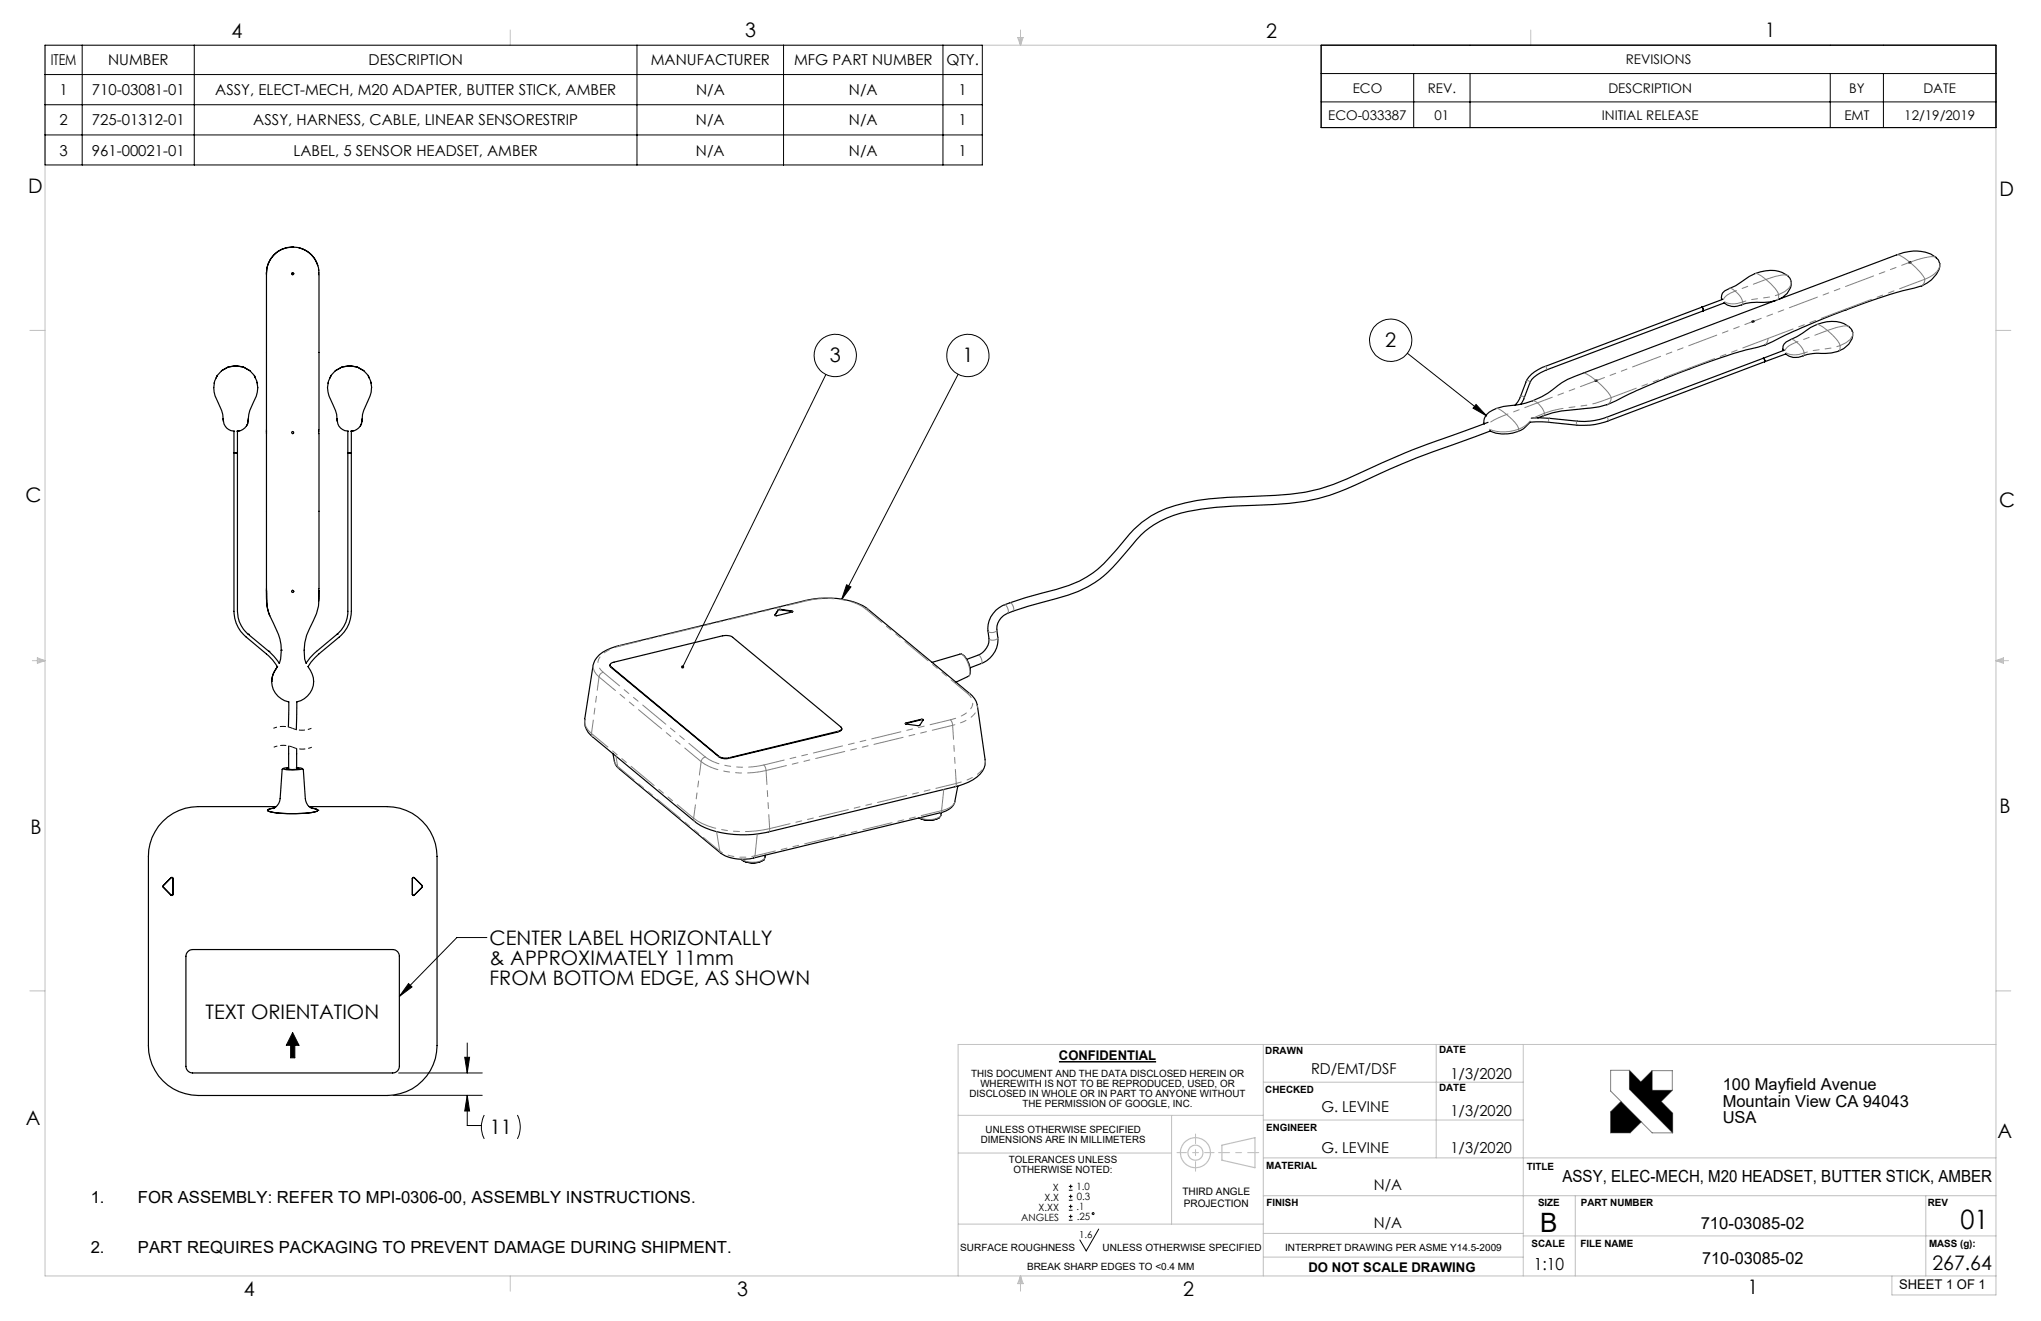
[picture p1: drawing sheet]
<svg xmlns="http://www.w3.org/2000/svg" width="432mm" height="279mm" viewBox="0 0 432 279" stroke-linecap="round" stroke-linejoin="round" font-family="sans-serif">
<g fill="none" stroke="#c0c0c0" stroke-width=".25">
<path d="M258.5 242.2l7-1.6v6.4l-7-1.6z"/>
<circle cx="252.9" cy="243.8" r="1.59"/>
<circle cx="252.9" cy="243.8" r="3.2"/>
</g>
<path d="M342.9 233l-2.2 2.2v4.4h4.2l2.3-2.3M344.7 226.4h-4v4.4l8.8 8.8h4.4M344.7 226.4v4l9.2 9.2M344.7 226.4l2.4 2.4 2.4-2.4M349.5 226.4h4.3v4.2M349.5 226.4v4.2h4.3M353.8 230.6l-2.4 2.4 2.5 2.4v4.2" fill="none" stroke="#808080" stroke-width=".21"/>
<path d="M257.8 243.8h8.5" fill="none" stroke="#c0c0c0" stroke-width=".21" stroke-dasharray="15.2 1.3 1.3 1.3" stroke-dashoffset="12.9"/>
<path d="M252.9 239.9v7.8M249 243.8h7.9" fill="none" stroke="#c0c0c0" stroke-width=".21" stroke-dasharray="15.2 1.3 1.3 1.3" stroke-dashoffset="13.2"/>
<g fill="none" stroke="#c0c0c0" stroke-width=".21">
<path d="M107.9 6.3v3.3M215.3 7.9h1.2l-.6 1.7zM215.6 7.9l.3 1.7M215.9 6.3v3.3M216.2 7.9l-.3 1.7M323.9 6.3v3.3M6.3 69.9h3.2M422.3 69.9h3.1M6.8 139.7h2.7M7.9 139.1l1.6 .6-1.6 .6zM7.9 139.4l1.6 .3M9.5 139.7l-1.6 .3"/>
<path d="M422.3 139.7h2.6M422.3 139.7l1.6 .3M422.3 139.7l1.6-.6v1.2zM423.9 139.4l-1.6 .3M6.3 209.6h3.2M422.3 209.6h3.1M202.7 235.9h64.6M247.9 235.9v23M267.3 236.9h55M267.3 228.9h55M267.3 220.9v49M303.8 220.9v24"/>
<path d="M322.3 220.9v49M422.3 220.9h-219.6v49M202.7 243.9h45.2M202.7 258.9h64.6M267.3 252.9h155M267.3 244.9h155M333.3 252.9v17M407.4 252.9v17M107.9 269.9v3.2M215.9 269.9v3.2M215.9 269.9l.6 1.6h-1.2zM215.9 269.9l-.3 1.6"/>
<path d="M215.9 269.9l.3 1.6M267.3 260.9h55M267.3 265.9h55M322.3 261.4h100M400.3 269.9v4h22v-264.3h-412.8v260.3h412.8"/>
</g>
<g fill="#000">
<path d="M61.9 218.4l1.4 2.7h-.9v2.6h-.9v-2.6h-.9z" fill-rule="evenodd"/>
<path d="M340.7 235.2v4.4h4.2l2.3-2.3-4.3-4.3zM344.7 226.4v4l9.2 9.2v-4.2l-2.5-2.4 2.4-2.4h-4.3v-4.2l-2.4 2.4z" fill-rule="evenodd"/>
</g>
<g fill="none" stroke="#000" stroke-width=".21">
<path d="M9.5 9.6h198.3v25.3h-198.3zM9.5 15.8h198.3M17.4 9.6v25.3M41.1 9.6v25.3M134.8 9.6v25.3M165.8 9.6v25.3M199.5 9.6v25.3M279.5 9.6h142.8v17.4h-142.8zM279.5 15.6h142.8M299.1 15.6v11.4M311 15.6v11.4M387.2 15.6v11.4"/>
<path d="M398.5 15.6v11.4M9.5 22.2h198.3M9.5 28.5h198.3M279.5 21.6h142.8M174.7 79.2l-30.3 61.9M202.7 79.2l-24.7 47.6M297.7 74.7l16.8 13.3M312.3 85.5l2.2 2.5-2.9-1.7zM179.1 123.7l.9 .4-2 2.7zM103 198.3h-6.3l-12.2 12.4M61.9 218.4l1.4 2.7h-.9v2.6h-.9v-2.6h-.9zM86.4 208l.8 .7-2.7 2z"/>
<path d="M83.2 231.7h18.8M84.3 226.9h17.7M98.3 223.6h1l-.5 3.3zM98.8 231.7l.5 3.3h-1zM98.8 231.7v6.4h3M98.8 220.6v6.3M102.4 235.8a5.6 5.6 0 0 0 0 5.1M109.5 235.8a5.6 5.6 0 0 1 0 5.1M226.1 251.7h.8M226.1 250.9h.8M226.1 253.9h.8M226.1 253h.8"/>
<path d="M226.1 256h.8M226.1 255.2h.8M226.1 258.1h.8M226.1 257.3h.8M226.5 250.5v.9M226.5 252.7v.8M226.5 254.8v.8M226.5 256.9v.8M232.4 260l-2.6 4.6-1.3-2.3"/>
<circle cx="176.7" cy="75.2" r="4.5"/>
<circle cx="204.8" cy="75.2" r="4.5"/>
<circle cx="294.2" cy="72" r="4.5"/>
<circle cx="231.3" cy="256.7" r=".19"/>
</g>
<path d="M224 224.6h20.6" fill="none" stroke="#000" stroke-width=".32"/>
<path d="M61.9 154a5.2 5.2 0 0 0-4.1 0M61.9 158a5.2 5.2 0 0 0-4 0M65.9 154a5.2 5.2 0 0 1-4 0M66 158a5.2 5.2 0 0 1-4.1 0" fill="none" stroke="#000" stroke-width=".21" stroke-dasharray="1.3 .6" stroke-dashoffset=".5" stroke-linecap="butt"/>
<g fill="#000">
<path d="M179.1 123.7l.9 .4-2 2.7zM312.3 85.5l2.2 2.5-2.9-1.7zM144.2 140.8a.33 .33 0 0 0 .1 .6l.1-.3-.1 .3a.33 .33 0 0 0 .4-.4 .33 .33 0 0 0-.5-.2zM86.4 208l.8 .7-2.7 2z"/>
<path d="M98.3 223.6h1l-.5 3.3zM98.8 231.7l.5 3.3h-1z"/>
</g>
<g fill="none" stroke="#000" stroke-width=".25">
<path d="M61.9 57.7v.2M61.9 52.2a5.5 5.5 0 0 0-5.5 5.5v67.2M61.9 52.2a5.5 5.5 0 0 1 5.6 5.5M61.9 52.2a5.5 5.5 0 0 0-5.5 5.5M61.9 52.2h.1M63.3 52.4a5.4 5.4 0 0 1 3.9 3.8M67.4 56.9l.1 .3M67.5 57.7v.4M67.5 58.1v32.8M378.8 59.3a3.1 3.1 0 0 0-2.5-1.9 9.3 9.3 0 0 0-7.9 2.3l-1.2 .7-2.3 1.1-.5 .5-.2 1M378.9 59.4a3.6 3.6 0 0 1-2.6 3.9M403.9 55.4h.3l.1 .1-.4 .1z"/>
<path d="M409.5 54.4a8 8 0 0 0-6.7-1l-67.8 25.5a21.5 21.5 0 0 0-7.5 4.2 18.3 18.3 0 0 1-9.4 2.9 6.6 6.6 0 0 0-3.7 1.8 2.13 2.13 0 0 0-.4 1.9M409.5 54.4a2.34 2.34 0 0 1 .2 3.6l-1.1 1.2-2.1 1.3M409.5 54.4l.1 .1M45.9 79.5l-.2 .4M49.9 77.4a4.6 4.6 0 0 1 4.3 6.4l-1.4 3-.3 1.8M49.9 77.4l1.6 .2 1.4 .9M49.9 77.4l-1.6 .2-1.5 .9M49.9 77.4a4.7 4.7 0 0 0-4.4 6.3l1.4 3.1 .3 1.8M53.8 79.5l.2 .4M70 79.5l-.2 .4M74 77.4l1.6 .2 1.4 .9M74 77.4l-1.6 .2-1.5 .9"/>
<path d="M74 77.4a4.6 4.6 0 0 0-4.4 6.3l1.4 3.1 .3 1.8M74 77.4a4.6 4.6 0 0 1 4.6 4.6M77.9 79.5l.2 .4M357.5 78l-11.2 4.6-6.3 3M360 65l-33.6 12.7a6.1 6.1 0 0 0-3.5 3.1l-1.4 3.5-1 1.4M360 65l.3 .3v.5M360 65a.59 .59 0 0 1 .3 .8M360.3 65.8l-33.6 12.7a5.1 5.1 0 0 0-3.1 2.5l-1.2 3.5-.7 1M364.2 63l.1 .4M364.2 63.2l.1 .2M364.5 63.3l-4.5 1.7M364.7 64.1h.1"/>
<path d="M364.8 64.1a3.4 3.4 0 0 0 3.7 .4M364.8 64.1l-4.5 1.7M370.6 68l.5-.1-.2 .2zM373 75.8l-34.6 12.9a14.1 14.1 0 0 1-4.7 .4l-5.9-.6-3.8-.1M373 75.8h.1a.59 .59 0 0 1 .2 .8M373 75.8l.3 .4v.3M373.3 76.5l-33.7 12.8a15 15 0 0 1-6 .6l-6.1-.6h-3.8a7 7 0 0 1-8.5 1.8M373.5 73l-7 1.9-9.3 3.2M375.6 63.6a14.4 14.4 0 0 1-4.3 .4l-1.9 .2-.9 .3M377.3 74v.2M377.5 74l-4.5 1.8M377.8 74.8l.1 .1z"/>
<path d="M377.8 74.9l-4.5 1.6M377.9 74.9a3.4 3.4 0 0 0 3.7 .3M390.6 65.5l-9.4 3.8-8 3.8M391.9 70.2a3.3 3.3 0 0 1-1.8 3.5l-1.1 .6a12.9 12.9 0 0 1-4.8 .4l-1.8 .3-.9 .2M391.9 70.2v-.1a4.9 4.9 0 0 0-5.4-2 10.4 10.4 0 0 0-5.1 2.3l-3.5 1.9a1.39 1.39 0 0 0-.6 1.9M406.6 60.4l-6.9 1.9-9.3 3.3M45.4 80.9l-.1 .2M47.2 88.6a2.42 2.42 0 0 0 2.4 2.6M47.2 88.6v.5M49.5 91.2v38.1a7.1 7.1 0 0 0 2.6 5.4l4.3 3.6a9 9 0 0 1 2.3 2.7 5.1 5.1 0 0 0-1.2 3.1M49.5 95.7h.7zM50.2 91.2v38.1a6.3 6.3 0 0 0 2.3 4.9"/>
<path d="M50.7 91.1l-.5 .1M52.5 88.6a2.42 2.42 0 0 1-2.4 2.6M52.5 88.6l-.1 1-.3 .5M54.4 80.9l.1 .2M67.5 90.9v.8M67.5 91.7v32.8M69.5 80.9l-.1 .2M71.3 88.6a2.42 2.42 0 0 0 2.4 2.6M71.3 88.6v.5M73.6 91.2v38.1a6.1 6.1 0 0 1-2.3 4.9M73.6 95.7h.7zM74.3 91.2v38.1a7 7 0 0 1-2.5 5.4l-4.3 3.6a8.5 8.5 0 0 0-2.3 2.7 4.5 4.5 0 0 1-2.4 7.4l-.1 5.9"/>
<path d="M74.8 91.1l-.5 .1M76.6 89.1l-.4 1M76.6 88.6a2.42 2.42 0 0 1-2.4 2.6M76.6 88.6v.5M78.5 80.9v.2M78.6 82l-.3 1.8-1.4 3-.3 1.8M314.8 89.3l-2.2 .9a227.8 227.8 0 0 0-27.7 11.1 37.8 37.8 0 0 1-15.1 3.5l-3.2 .1a88.9 88.9 0 0 0-15.8 1.5 21 21 0 0 0-13.6 8.7 26.5 26.5 0 0 1-8.8 7.8l-2.3 .9-2.7 .9a83.8 83.8 0 0 0-11.3 3.4 5.7 5.7 0 0 0-2.9 7 3.7 3.7 0 0 1-2.3 3.5l-2.4 .9M315.3 91.2l-3.3 1.2a220.5 220.5 0 0 0-27.3 11.1 40.5 40.5 0 0 1-15.3 3.2 115.4 115.4 0 0 0-18.2 1.5 19.4 19.4 0 0 0-12.5 8.1 27.6 27.6 0 0 1-8.5 7.8 39.6 39.6 0 0 1-9.6 3.3 30.6 30.6 0 0 0-8.3 2.8 4 4 0 0 0-1.2 4.6 5.4 5.4 0 0 1-3.5 5.5l-2.4 1M326.5 87.9l-1.1 .5M340.1 85.5a33.5 33.5 0 0 1-7.3 1.2 19.8 19.8 0 0 0-6.3 1.2M52.5 134.2h.1M52.5 134.2l4.4 3.6"/>
<path d="M56.4 124.9a10.7 10.7 0 0 0 .7 5.3M56.4 124.9v2.2M56.4 125a10.9 10.9 0 0 0 1.5 6.8 12.3 12.3 0 0 1 1.6 5.7M56.9 137.8l1.1 1 1.1 1.5M56.9 137.8h.1M59.5 137.5h.1M59.5 137.5l-.1 1.9-.3 .9M67.5 124.5l-.1 2.6M67.5 124.9a12 12 0 0 1-2 7.9 9.6 9.6 0 0 0-.7 7.5l1.7-2.1 4.8-4M71.3 134.2h.1M164.6 129l.5-.1 2.6 .4-3.4 .9h-.4zM167.7 129.4l-2.9-.4-.9 1.2"/>
<path d="M203.1 138.4a1.55 1.55 0 0 1 1.5 1.2 3.6 3.6 0 0 1 .4 3.3l-.1 .1M203.1 138.4l-5.9 1.7M57.5 144.1a4.5 4.5 0 0 0 3.6 4.3l-.1 5.4M57.5 144.1h.1M58.7 140.9a5.2 5.2 0 0 0-1.2 3.2M59.1 140.2v.1M61.1 157.8v4.9M62.8 158.3v4.4M125.5 140.7l-1.8 11.5M125.5 140.7a4.6 4.6 0 0 1 2.9-3.2l2-.8 40.1-9.7a17.8 17.8 0 0 1 12.8 1.6l22 18.2a4 4 0 0 1 1.5 2.4M129 140.7l.3 .4 22.8 19a2.7 2.7 0 0 0 2.2 .3l22.9-5.6 .7-.3 .2-.4M129.2 140.3l.7-.2 23-5.6a2.9 2.9 0 0 1 2.1 .3l22.9 18.9 .2 .5-.6 .4-23.2 5.7a2.7 2.7 0 0 1-2.2-.3l-23-19.1-.1-.3z"/>
<path d="M129.7 159.4l.3 1.7M191.5 153l3.5-.9 .3 .1-.7 1.2-.2 .1-2.8-.4zM195.3 152.3l-.2-.1-3.6 .9M204.9 143.1l-2.7 1.2M206.8 149.2l1.6 11.5a4.2 4.2 0 0 1-2.6 4.3l-3.1 1.3-40.1 9.7a22.1 22.1 0 0 1-14.4-1.4l-1.2-.9-21.7-17.9a4 4 0 0 1-1.6-3.7M56.6 171.4h.1M58 170.9l-1.4 .4a3.4 3.4 0 0 0 2.5 .7 25 25 0 0 0 8-.5l.1-.1a1.34 1.34 0 0 0-1.3-.5l1 .2 .3 .3a8.1 8.1 0 0 1-4.4 .7 18.3 18.3 0 0 1-6.1-.6l-.1-.1 .3-.3 1.1-.2M58.4 170.6h-16.5a10.5 10.5 0 0 0-10.5 10.6v40a10.5 10.5 0 0 0 10.5 10.5h40a10.6 10.6 0 0 0 10.6-10.5v-40a10.6 10.6 0 0 0-10.6-10.6h-16.5M59.9 162.6a9.4 9.4 0 0 0 4 0M61.1 162.3l-1 .2-.4 .3-.4 6.1a2.69 2.69 0 0 1-1.5 2.1M61.1 162.5l-.5 .1a4.6 4.6 0 0 0 2.7 0l-.5-.1M62.7 162.3l1.1 .2 .4 .3 .4 6.1a2.51 2.51 0 0 0 1.4 2.1"/>
<path d="M67.2 171.4h.1M130 161.1l.2 .6 .7 .8 21.6 17.9a8.8 8.8 0 0 0 7 1.1l39.4-9.6a3.7 3.7 0 0 0 3.1-2.4l.6-3.2M198.7 173a4.5 4.5 0 0 1-4.2 0M198.7 172.9v.1M199 172.5a2.84 2.84 0 0 1-2.7 1l-1.3-.3-.5-.2M199.1 171.9v.6M36.2 185.6h.2l.2 .1v3.5l-.2 .2-1.9-1.8v-.2zM87.3 185.7l.3-.1 1.8 1.8-.1 .2-1.8 1.8-.3-.2zM156.9 181.8l.1 .1M157.1 182a4.5 4.5 0 0 0 4.3 0M157.1 181.9v.1M161.4 182h.1"/>
<path d="M161.7 181.6a3.8 3.8 0 0 1-4.5 .4l-.2-.1M161.9 180.9l-.1 .6M39.8 201.3l.4-.4 .5-.1h42.4a1.39 1.39 0 0 1 1.4 1.4v23.3a1.39 1.39 0 0 1-1.4 1.4h-42.4a1.45 1.45 0 0 1-1.4-1.4v-23.3l.1-.5z"/>
<circle cx="61.9" cy="57.9" r=".22"/>
<circle cx="61.9" cy="91.5" r=".22"/>
<circle cx="337.6" cy="80.5" r=".19"/>
<circle cx="61.9" cy="125.1" r=".23"/>
</g>
<g fill="none" stroke="#808080" stroke-width=".21" stroke-dasharray="6.3 1.3 1.3 1.3 1.3 1.3">
<path d="M371.4 57.8l.4 .1 .8 .4 1 .8M378.2 58.3a3.7 3.7 0 0 0-2.7 .2l-1.9 .6M378.9 59.4v-.2M403.9 55.4a4.3 4.3 0 0 0-2.6-1.5M404.2 55.6l2 1.9 1 1.6M407.2 59.1a4.8 4.8 0 0 0 3.2-2.8v-.6M409.5 54.4v-.1a7.3 7.3 0 0 0-3.8 .6l-1.4 .5M326.9 77.5l.3 .5M327.2 78v.2M335 78.9a2.06 2.06 0 0 1 1.5 .7l1.1 .8M357.4 77.8l-.1 .3M364.7 63.3v-.1a2.58 2.58 0 0 1 1.4-1.2l1-.4"/>
<path d="M367.1 61.6l1.2 1.3 .4 1M367.1 61.6a1.28 1.28 0 0 0-1.2-.6M368.7 63.9l-.2 .5M368.7 63.9a4.4 4.4 0 0 1-3.9-.1M373.3 73a1.53 1.53 0 0 0 .7-1.4M376.1 63.4l.1-.2 .1-.9M376.3 62.3l-.8-1.3-1.9-1.9M376.3 62.3l1.2-.6 .9-.7 .5-.8v-.7M377.7 74.1v-.1a2.58 2.58 0 0 1 1.5-1.2l.9-.4M380.1 72.4l1.2 1.3 .4 1M380.1 72.4a1.28 1.28 0 0 0-1.2-.6M381.7 74.7l-.2 .5"/>
<path d="M381.7 74.7a4.4 4.4 0 0 1-3.8-.1M384.4 68.6l.4 .1 .8 .4 1 .8M389 74.3a.99 .99 0 0 0 .3-1.2M389.3 73.1l-.8-1.4-1.9-1.8M389.3 73.1l1.2-.6 .9-.7 .5-.8v-.8M390.6 65.3l-.1 .2M391.2 69.1v-.1a3.7 3.7 0 0 0-2.7 .3l-1.9 .6M406.5 60.4a1.4 1.4 0 0 0 .7-1.3M315.4 89.3l3.3-1.6M318.7 87.7h.1a7.1 7.1 0 0 1 2.4 2.8l.1 .3M318.7 87.7l-1.3-1-.8-.3M321.3 90.8a8.5 8.5 0 0 1-6.2 0"/>
<path d="M321.3 90.8l-.2 .5M321.3 90.8a5.5 5.5 0 0 0 2.4-1.7M321.7 84l.1-.2h.4l.2 .3M322.4 84.1v.2M322.9 80.7l.2-.2h.3l.3 .4M323.7 80.9l-.1 .1M324.3 84.8l1 .4M324.6 88.4l2.1-1M326.7 87.4l-.4-1-1-1.2M326.7 87.4l-.2 .5M327.8 88.5l-.2 .4 .1 .4M333.7 89.1l-.2 .4 .1 .4"/>
<path d="M339.9 88.3l.3 .4v.3M340.1 85.5a1.49 1.49 0 0 0 .8-1.4M340.9 84.1l-1.1-1.5-2-2M131.2 136.6l-.2-.1M163.9 130.2v-.1M164.7 129.1v-.1M165.1 129v-.1M167.6 129.3v-.1M170.7 127.1l-.2-.1M183.1 128.8l.6 .1M203.3 138.3h-.2M207 138.5a1.45 1.45 0 0 1 .6 1.8"/>
<path d="M209 133.4a1.16 1.16 0 0 0 1.9-.2M209.2 135a1.16 1.16 0 0 0 1.9-.2M212.5 127.9a1.45 1.45 0 0 1 .7 1.8M213.7 127.5a1.45 1.45 0 0 1 .7 1.8M125.1 155.1l.3 .7M125.1 155.1a3.3 3.3 0 0 1-1.4-2.9M126.7 143.2a2.76 2.76 0 0 1-1.2-2.5M127.6 142.2a1.22 1.22 0 0 0-.9 1M129.3 141v.1M130.3 159.9l.4 2.2M152.1 160v.1M177.3 154.7v.1"/>
<path d="M191.7 153v-.1M195 152.2v-.1M201.1 152.2l.3 .5 .1 .7M204.7 146.7l.6 .1M204.9 143a2.53 2.53 0 0 0-.1-2.7l-.3-.6a2.36 2.36 0 0 0-1.2-1.4M130 161.1l.7 1M130.7 162.1l.2 .4M146.7 173.1l.3 .6M149.2 160.1a1.22 1.22 0 0 0-.9 1M151.6 175.9l.7 4.1M154.3 160.3v.1M160.2 176.4l-.5 4.6"/>
<path d="M161.6 161.8l.3 .5 .2 .7M162.8 175.3v.5l-.2 .2M194.6 173a4.5 4.5 0 0 0 4.5-.5l.1-.2M199 171.9l.2-.4M199.2 171.5a3.7 3.7 0 0 0 2.8-2M199.7 167l-.5 4.5M202.3 165.7l-.1 .5-.1 .2M152.3 180l.2 .4M156.9 181.7a4.3 4.3 0 0 0 4.9-.2l.1-.2M159.5 181.5l.2-.5"/>
</g>
<path d="M373.6 59.1l-6.5 2.5M386.6 69.9l-6.5 2.5M325.3 85.2l-6.6 2.5M126.7 143.2l-1.6 11.9M148.3 161.1l-1.6 12" fill="none" stroke="#808080" stroke-width=".21" stroke-dasharray="6.3 1.3 1.3 1.3 1.3 1.3" stroke-dashoffset="3.5"/>
<path d="M376.3 62.3a22.8 22.8 0 0 1-5.7 1.1l-1.9 .5M389.3 73.1a22.8 22.8 0 0 1-5.7 1l-1.9 .6" fill="none" stroke="#808080" stroke-width=".21" stroke-dasharray="6.3 1.3 1.3 1.3 1.3 1.3" stroke-dashoffset="5.6"/>
<path d="M340.9 84.1a25.4 25.4 0 0 1-8.9 2.1l-3.6 .7-1.7 .5" fill="none" stroke="#808080" stroke-width=".21" stroke-dasharray="6.3 1.3 1.3 1.3 1.3 1.3" stroke-dashoffset="2.2"/>
<path d="M325.3 85.2l12.2-4.6" fill="none" stroke="#808080" stroke-width=".21" stroke-dasharray="6.3 1.3 1.3 1.3 1.3 1.3" stroke-dashoffset="3"/>
<path d="M371.1 67.9l32.7-12.4M337.9 80.4l32.8-12.3" fill="none" stroke="#808080" stroke-width=".21" stroke-dasharray="6.3 1.3 1.3 1.3 1.3 1.3" stroke-dashoffset="4.7"/>
<path d="M407.2 59.1l-16.6 6.2M357.4 77.8l-16.5 6.3M374 71.6l-16.6 6.2M390.6 65.3l-16.6 6.3" fill="none" stroke="#808080" stroke-width=".21" stroke-dasharray="6.3 1.3 1.3 1.3 1.3 1.3" stroke-dashoffset=".7"/>
<path d="M162.1 163a19.2 19.2 0 0 1-13-1.4l-.8-.5" fill="none" stroke="#808080" stroke-width=".21" stroke-dasharray="6.3 1.3 1.3 1.3 1.3 1.3" stroke-dashoffset="2.4"/>
<path d="M201.5 153.4l.8 12.3M162.1 163l.7 12.3" fill="none" stroke="#808080" stroke-width=".21" stroke-dasharray="6.3 1.3 1.3 1.3 1.3 1.3" stroke-dashoffset="3.4"/>
<path d="M162.8 175.3a23.4 23.4 0 0 1-14.2-1.1l-1.9-1.1" fill="none" stroke="#808080" stroke-width=".21" stroke-dasharray="6.3 1.3 1.3 1.3 1.3 1.3" stroke-dashoffset="1.2"/>
<path d="M170.7 127.1a17.3 17.3 0 0 1 11.7 1.2l.7 .5M161.6 161.8a17.3 17.3 0 0 1-11.7-1.2l-.7-.5" fill="none" stroke="#808080" stroke-width=".21" stroke-dasharray="6.3 1.3 1.3 1.3 1.3 1.3" stroke-dashoffset="3.1"/>
<path d="M183.1 128.8l21.6 17.9M130.7 162.1l21.6 17.9M146.7 173.1l-21.6-18M148.3 161.1l-21.6-17.9M149.2 160.1l-21.6-17.9" fill="none" stroke="#808080" stroke-width=".21" stroke-dasharray="6.3 1.3 1.3 1.3 1.3 1.3" stroke-dashoffset="1.8"/>
<path d="M127.6 142.2a2.31 2.31 0 0 1 0-4 9.2 9.2 0 0 1 3.6-1.6M204.7 146.7a2.31 2.31 0 0 1 0 3.9 9.2 9.2 0 0 1-3.6 1.6M208.4 160.7a3.9 3.9 0 0 1-2.6 3.7l-2.2 .9-1.3 .4" fill="none" stroke="#808080" stroke-width=".21" stroke-dasharray="6.3 1.3 1.3 1.3 1.3 1.3" stroke-dashoffset="5.2"/>
<path d="M131.2 136.6l39.5-9.5M201.1 152.2l-39.5 9.6M201.5 153.4l-39.4 9.6M202.3 165.7l-39.5 9.6M159.7 181l39.5-9.5" fill="none" stroke="#808080" stroke-width=".21" stroke-dasharray="6.3 1.3 1.3 1.3 1.3 1.3" stroke-dashoffset="1.9"/>
<path d="M206.8 149.1a3.1 3.1 0 0 1-2 3.1l-2 .9-1.3 .3" fill="none" stroke="#808080" stroke-width=".21" stroke-dasharray="6.3 1.3 1.3 1.3 1.3 1.3" stroke-dashoffset="5.9"/>
<path d="M152.3 180a9.7 9.7 0 0 0 7.4 1" fill="none" stroke="#808080" stroke-width=".21" stroke-dasharray="6.3 1.3 1.3 1.3 1.3 1.3" stroke-dashoffset="5.7"/>
<g font-size="5.6">
<text x="325.9" y="260.6">B</text>
<text x="414.8" y="260">01</text>
</g>
<g font-size="4.2">
<text x="49" y="8.1">4</text>
<text x="157.6" y="7.8">3</text>
<text x="267.9" y="8.1">2</text>
<text x="373.5" y="7.7">1</text>
<text x="6" y="40.7">D</text>
<text x="423" y="41.5">D</text>
<text x="175.6" y="76.7">3</text>
<text x="203.6" y="76.7">1</text>
<text x="293.1" y="73.5">2</text>
<text x="5.4" y="106.2">C</text>
<text x="422.9" y="107.2">C</text>
<text x="423" y="172.1">B</text>
<text x="6.5" y="176.3">B</text>
<text x="103.6" y="199.9">CENTER LABEL HORIZONTALLY</text>
<text x="103.6" y="204.1">&amp; APPROXIMATELY 11mm</text>
<text x="103.6" y="208.3">FROM BOTTOM EDGE, AS SHOWN</text>
<text x="43.5" y="215.6">TEXT ORIENTATION</text>
<text x="5.5" y="238">A</text>
<text x="103.6" y="239.9">11</text>
<text x="422.6" y="240.8">A</text>
<text x="408.8" y="268.7">267.64</text>
<text x="51.6" y="274.1">4</text>
<text x="155.9" y="274.2">3</text>
<text x="250.3" y="274.2">2</text>
<text x="369.8" y="273.8">1</text>
</g>
<g font-size="3.5">
<text x="364.5" y="230.5">100 Mayfield Avenue</text>
<text x="364.5" y="234.1">Mountain View CA 94043</text>
<text x="364.5" y="237.6">USA</text>
<text x="330.6" y="249.9">ASSY, ELEC-MECH, M20 HEADSET, BUTTER STICK, AMBER</text>
<text x="19.2" y="254.5">1.</text>
<text x="29.2" y="254.5">FOR ASSEMBLY: REFER TO MPI-0306-00, ASSEMBLY INSTRUCTIONS.</text>
<text x="359.8" y="259.9">710-03085-02</text>
<text x="19.2" y="265.1">2.</text>
<text x="29.2" y="265.1">PART REQUIRES PACKAGING TO PREVENT DAMAGE DURING SHIPMENT.</text>
<text x="324.5" y="268.7">1:10</text>
<text x="360.1" y="267.3">710-03085-02</text>
</g>
<g font-size="3.2">
<text x="10.8" y="13.8">ITEM</text>
<text x="22.9" y="13.8">NUMBER</text>
<text x="78" y="13.8">DESCRIPTION</text>
<text x="137.7" y="13.8">MANUFACTURER</text>
<text x="168" y="13.8">MFG PART NUMBER</text>
<text x="200.2" y="13.8">QTY.</text>
<text x="12.6" y="20.1">1</text>
<text x="19.4" y="20.1">710-03081-01</text>
<text x="45.5" y="20.1">ASSY, ELECT-MECH, M20 ADAPTER, BUTTER STICK, AMBER</text>
<text x="147.2" y="20.1">N/A</text>
<text x="179.6" y="20.1">N/A</text>
<text x="202.8" y="20.1">1</text>
<text x="12.6" y="26.5">2</text>
<text x="19.4" y="26.5">725-01312-01</text>
<text x="53.6" y="26.5">ASSY, HARNESS, CABLE, LINEAR SENSORESTRIP</text>
<text x="147.2" y="26.5">N/A</text>
<text x="179.6" y="26.5">N/A</text>
<text x="202.8" y="26.5">1</text>
<text x="12.6" y="32.9">3</text>
<text x="19.4" y="32.9">961-00021-01</text>
<text x="62.1" y="32.9">LABEL, 5 SENSOR HEADSET, AMBER</text>
<text x="147.2" y="32.9">N/A</text>
<text x="179.6" y="32.9">N/A</text>
<text x="202.8" y="32.9">1</text>
<text x="277.4" y="227.1">RD/EMT/DSF</text>
<text x="306.9" y="228.2">1/3/2020</text>
<text x="279.6" y="235.2">G. LEVINE</text>
<text x="306.9" y="236.1">1/3/2020</text>
<text x="279.6" y="244">G. LEVINE</text>
<text x="306.9" y="244">1/3/2020</text>
<text x="290.7" y="251.6">N/A</text>
<text x="290.7" y="259.8">N/A</text>
</g>
<g font-size="2.8">
<text x="344" y="13.6">REVISIONS</text>
<text x="286.2" y="19.6">ECO</text>
<text x="302.1" y="19.6">REV.</text>
<text x="340.3" y="19.6">DESCRIPTION</text>
<text x="391.2" y="19.6">BY</text>
<text x="406.9" y="19.6">DATE</text>
<text x="281" y="25.3">ECO-033387</text>
<text x="303.5" y="25.3">01</text>
<text x="338.9" y="25.3">INITIAL RELEASE</text>
<text x="390.2" y="25.3">EMT</text>
<text x="402.9" y="25.3">12/19/2019</text>
<text x="224" y="224.3">CONFIDENTIAL</text>
<text x="276.8" y="269">DO NOT SCALE DRAWING</text>
<text x="401.8" y="272.7">SHEET 1 OF 1</text>
</g>
<g font-size="2.2">
<text x="250.1" y="252.7">THIRD ANGLE</text>
<text x="250.4" y="255.3">PROJECTION</text>
</g>
<g font-size="2.1">
<text x="205.4" y="227.9">THIS DOCUMENT AND THE DATA DISCLOSED HEREIN OR</text>
<text x="267.7" y="223">DRAWN</text>
<text x="304.5" y="222.8">DATE</text>
<text x="205.1" y="232.1">DISCLOSED IN WHOLE OR IN PART TO ANYONE WITHOUT</text>
<text x="207.4" y="230">WHEREWITH IS NOT TO BE REPRODUCED, USED, OR</text>
<text x="267.7" y="231.1">CHECKED</text>
<text x="304.5" y="230.8">DATE</text>
<text x="208.5" y="239.6">UNLESS OTHERWISE SPECIFIED</text>
<text x="216.3" y="234.2">THE PERMISSION OF GOOGLE, INC.</text>
<text x="267.9" y="239.2">ENGINEER</text>
<text x="207.5" y="241.7">DIMENSIONS ARE IN MILLIMETERS</text>
<text x="213.4" y="246">TOLERANCES UNLESS</text>
<text x="214.4" y="248.1">OTHERWISE NOTED:</text>
<text x="222.8" y="251.8">X</text>
<text x="227.8" y="251.7">1.0</text>
<text x="267.9" y="247.1">MATERIAL</text>
<text x="323" y="247.4">TITLE</text>
<text x="219.7" y="256">X.XX</text>
<text x="221" y="253.9">X.X</text>
<text x="227.8" y="256">.1</text>
<text x="227.8" y="253.8">0.3</text>
<text x="267.9" y="255.1">FINISH</text>
<text x="325.4" y="255">SIZE</text>
<text x="334.4" y="255">PART NUMBER</text>
<text x="407.9" y="255">REV</text>
<text x="216.1" y="258.2">ANGLES</text>
<text x="227.8" y="258.1">.25</text>
<text x="228.3" y="261.8">1.6</text>
<text x="324" y="263.7">SCALE</text>
<text x="334.4" y="263.7">FILE NAME</text>
<text x="408.1" y="263.7">MASS (g):</text>
<text x="203.2" y="264.5">SURFACE ROUGHNESS</text>
<text x="217.3" y="268.6">BREAK SHARP EDGES TO &lt;0.4 MM</text>
<text x="233.3" y="264.5">UNLESS OTHERWISE SPECIFIED</text>
<text x="271.9" y="264.5">INTERPRET DRAWING PER ASME Y14.5-2009</text>
</g>
</svg>
